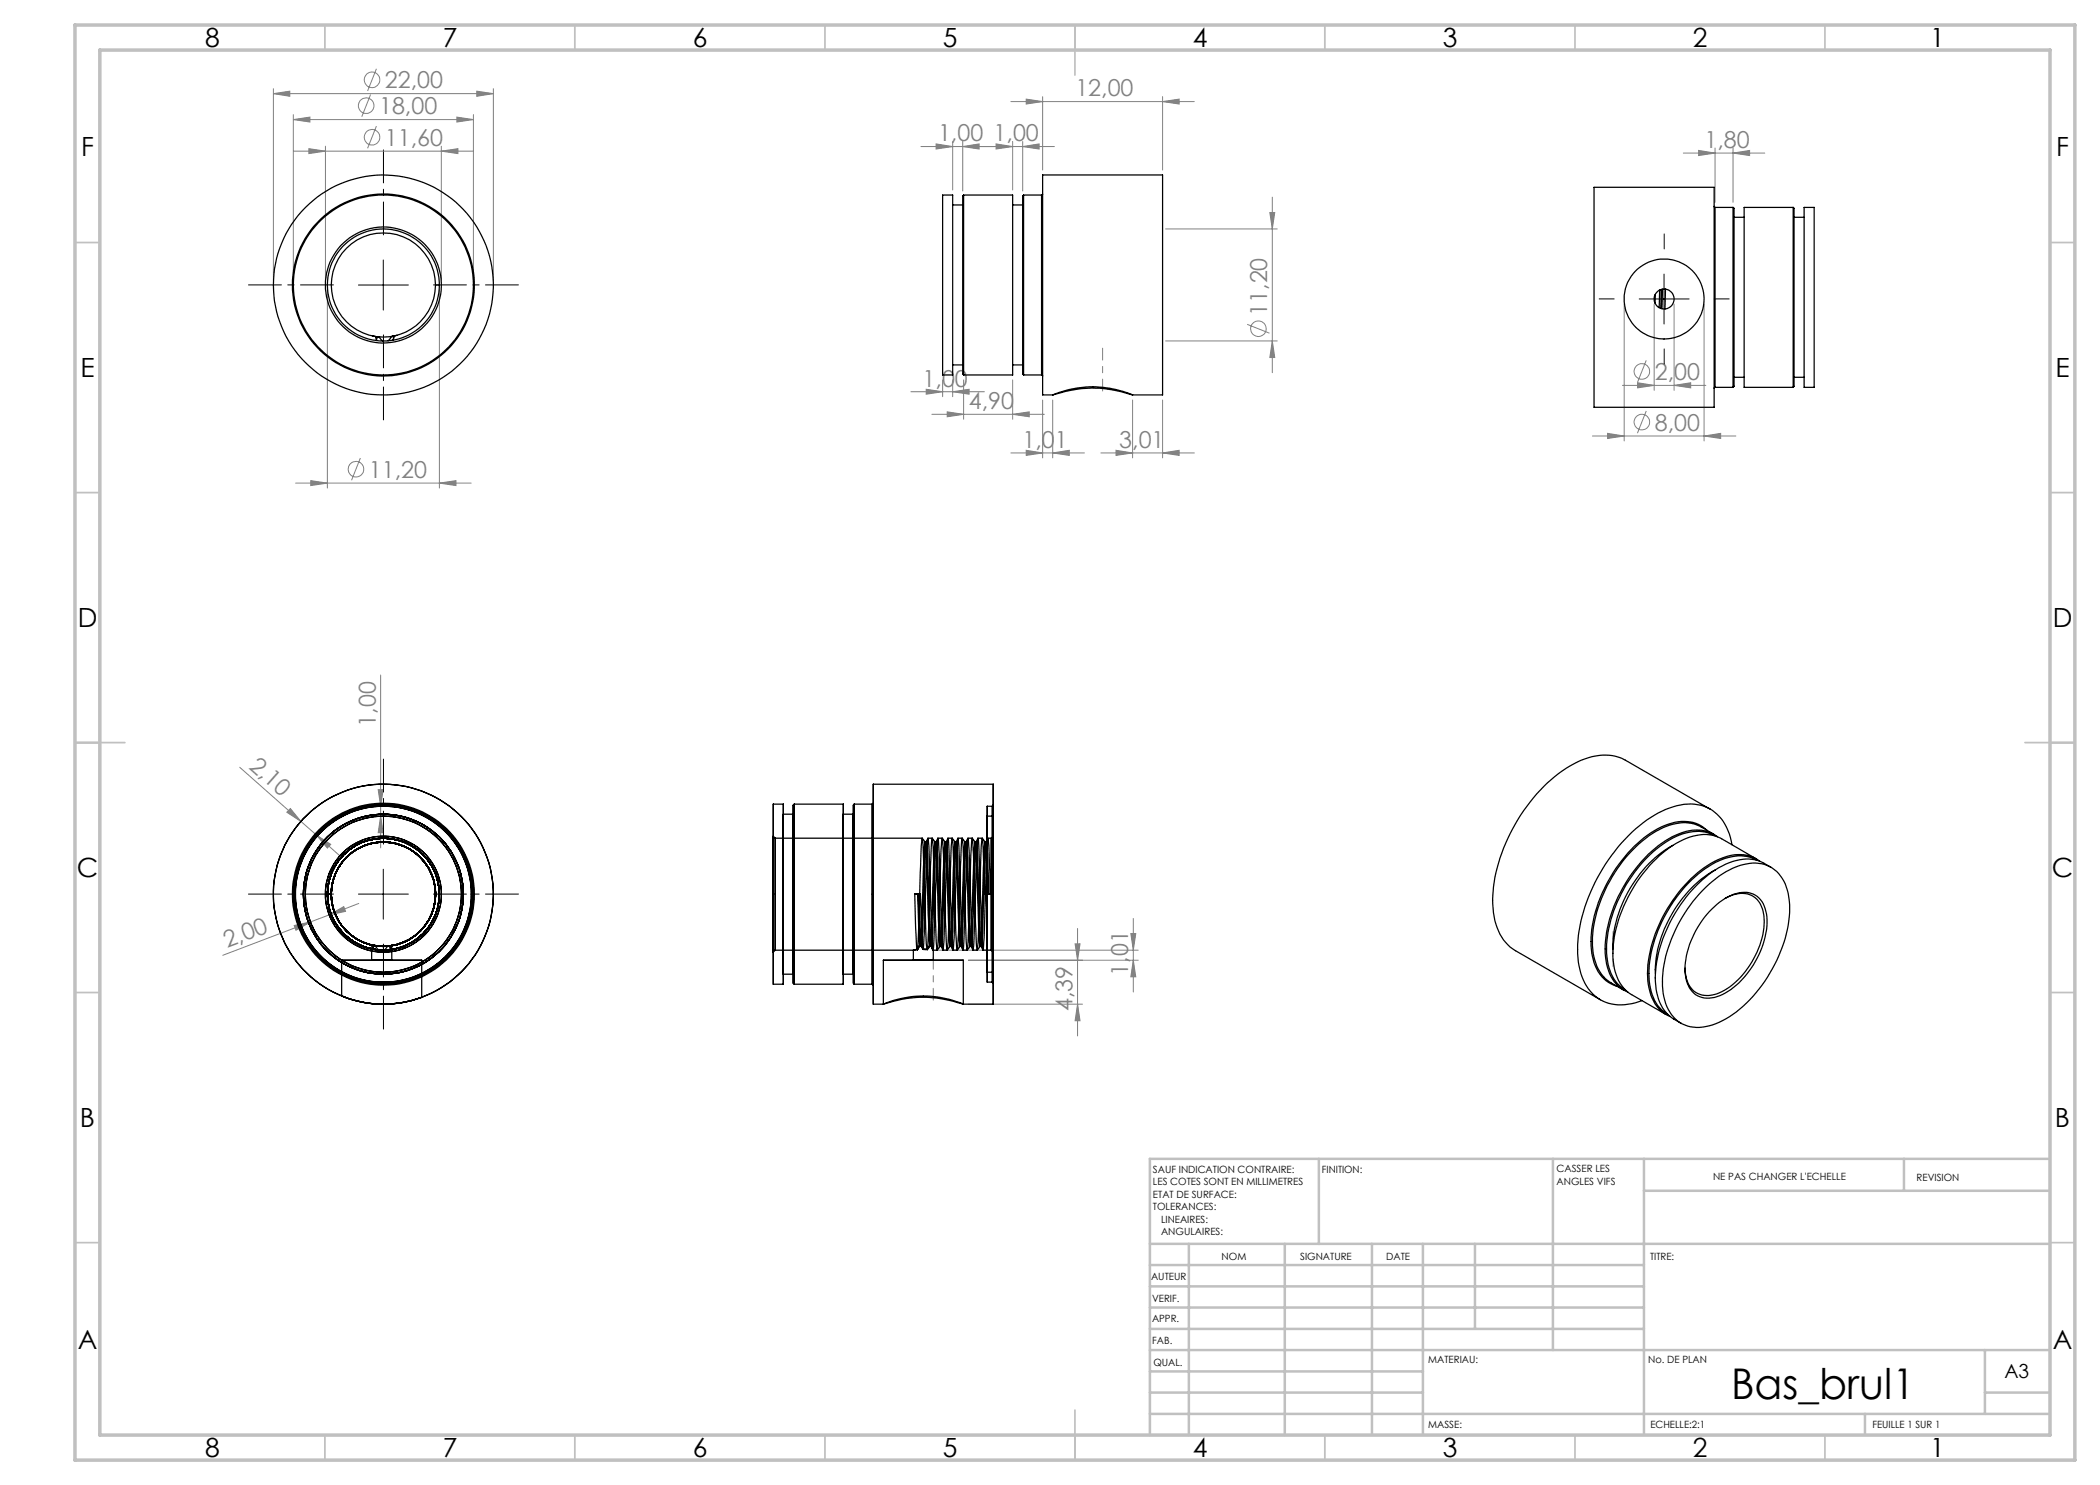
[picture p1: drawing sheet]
<svg xmlns="http://www.w3.org/2000/svg" width="420mm" height="297mm" viewBox="0 0 420 297" stroke-linecap="round" stroke-linejoin="round" font-family="sans-serif">
<g fill="none" stroke="#808080" stroke-width=".2">
<path d="M54.7 18.7l3.3-.5v1.1zM54.7 17.7v38.3M54.7 18.7h44M74.1 18.9l-1.7 4.5M75.3 13.8l-1.8 4.4M95.4 18.2l3.3 .5-3.3 .6zM98.7 17.7v38.3M205.2 19.8l3.3 .5-3.3 .5zM208.5 19.3v14.7M232.5 19.3v14.7M58.7 23.9l3.3-.5v1zM58.7 22.9v33.1"/>
<path d="M58.7 23.9h36M58.7 30.2h35.9M61.8 29.7l3.3 .5-3.3 .5zM65.1 29.2v26.8M75.3 25.2l-1.8 4.5M88.3 30.2l3.3-.5v1zM88.3 29.2v26.8M91.4 23.4l3.3 .5-3.3 .5zM94.7 22.9v33.1M184.2 29.3h26.7M187.2 28.8l3.3 .5-3.3 .5zM190.5 28.3v9.7"/>
<path d="M192.5 29.3l3.3-.5v1zM192.5 28.3v9.9M199.2 28.8l3.3 .5-3.3 .5zM202.2 20.3h36.7M202.5 28.3v9.7M204.5 29.3l3.3-.5v1zM204.5 28.3v9.9M232.5 20.3l3.3-.5v1zM254.5 39.4v35.1M336.7 30.6h16.3M339.7 30.1l3.3 .5-3.3 .5zM343 29.6v10.9"/>
<path d="M346.6 30.6l3.3-.5v1zM346.6 29.6v10.9M65.5 58v39.6M87.9 58v39.6M233.1 45.8h22.3M254 42.5h1l-.5 3.3zM182.2 78.3h14.7M185.2 77.9l3.3 .4-3.3 .5zM188.5 76v3.3M190.5 78.3l3.3-.4v.9zM190.5 76v3.3M192.7 76v7.9"/>
<path d="M202.5 76v7.9M233.1 68.2h22.3M249.4 64.9l4.5 1.7M254.5 68.2l.5 3.3h-1zM324.5 77.1h16.7M324.8 60.8v27.4M327.5 76.5l3.3 .6-3.3 .5zM329.2 72.1l-1.7 4.4M330.8 60.8v17.3M334.8 77.1l3.3-.6v1.1zM334.8 60.8v17.3M340.8 60.8v27.4"/>
<path d="M59.1 96.6h35.1M62.2 96.1l3.3 .5-3.3 .5zM72.1 91.6l-1.8 4.5M87.9 96.6l3.3-.5v1zM186.4 82.9h22.5M189.4 82.4l3.3 .5-3.3 .5zM202.2 90.6h14.7M202.5 82.9l3.3-.5v1zM205.2 90.1l3.3 .5-3.3 .5zM208.5 80v11.6M210.5 90.6l3.4-.5v1zM210.5 80v11.6"/>
<path d="M220.2 90.6h18.7M223.2 90.1l3.3 .5-3.3 .5zM226.5 80v11.6M232.5 90.6l3.3-.5v1zM232.5 80v11.6M318.5 87.2h28.7M321.5 86.7l3.3 .5-3.3 .5zM329.2 82.2l-1.7 4.4M340.8 87.2l3.3-.5v1zM76.1 135v34.6M47.9 153.5l12.3 10.8M75.6 157.9h1l-.5 3.4z"/>
<path d="M58.1 161.7l2.1 2.6-2.8-1.8zM59.5 165h.1M60.2 164.3l3.1 2.7M62.7 167.8h.1M63.3 167l2.8 1.9-.6 .7zM63.3 167l4.8 4.3M75.1 163.2h.6M75.1 161.3h.6M76.1 163.2l.5 3.3h-1zM58.8 185.1l3.3-.7-2.9 1.7zM62.4 185.3h.1M65.8 183l3-1.7 .3 1z"/>
<path d="M65.8 183l-21.2 8.1M66.2 183.9h.1M71.8 180.7l-6 2.3M187.6 190h40M193.7 192h33.9M215 188.8h1l-.5 3.2zM215.5 185.7v21.5M226.2 186.7h1l-.5 3.3zM226.7 192l.5 3.4h-1zM226.7 183.7v14.7M193.7 200.8h22.8M215.5 200.8l.5 3.3h-1z"/>
<circle cx="74.4" cy="16" r="1.55"/>
<circle cx="73.2" cy="21.1" r="1.56"/>
<circle cx="74.4" cy="27.5" r="1.56"/>
<circle cx="251.7" cy="65.8" r="1.56"/>
<circle cx="328.4" cy="74.3" r="1.55"/>
<circle cx="71.2" cy="93.8" r="1.56"/>
<circle cx="328.4" cy="84.4" r="1.55"/>
</g>
<path d="M322.8 59.8h-3M332.8 49.8v-3M342.8 59.8h3M332.8 69.8v3" fill="none" stroke="#000" stroke-width=".2" stroke-dasharray="30.5 1.3 1.3 1.3"/>
<path d="M66.7 57h-17M76.7 47v-17M86.7 57h17M76.7 67v17M66.7 178.8h-17M76.7 168.8v-17M86.7 178.8h17M76.7 188.8v17" fill="none" stroke="#000" stroke-width=".2" stroke-dasharray="30.5 1.3 1.3 1.3" stroke-dashoffset="23.9"/>
<path d="M71.7 57h10M76.7 52v10M327.8 59.8h10M332.8 54.8v10M71.7 178.8h10M76.7 173.8v10" fill="none" stroke="#000" stroke-width=".2"/>
<g fill="none" stroke="#c0c0c0" stroke-width=".35">
<path d="M65 5v5M115 5v5M165 5v5M215 5v10M265 5v5M315 5v5M365 5v5M15 48.5h5M410 48.5h5M15 98.5h5M410 98.5h5M15 148.5h10"/>
<path d="M405 148.5h10M15 198.5h5M410 198.5h5M15 248.5h5M410 248.5h5M65 287v5M115 287v5M165 287v5M215 282v10M265 287v5M315 287v5M365 287v5"/>
</g>
<g fill="none" stroke="#c0c0c0" stroke-width=".5">
<path d="M263.8 231.8v17M310.6 231.8v38.2M328.8 231.8v55.2M328.8 238.2h81.2M380.8 231.8v6.4M410 231.8h-180v55.2M230 248.8h180M230 257.3h98.8M230 253h98.8M237.8 248.8v38.2M257 248.8v38.2M274.4 248.8v38.2"/>
<path d="M284.6 248.8v38.2M295 248.8v17M230 265.8h98.8M230 261.5h98.8M230 278.5h54.6M230 274.3h54.6M230 270h180M397 278.5h13M397 270v12.8M230 282.8h180M373 282.8v4.2"/>
</g>
<path d="M15 5h400v287h-400zM20 10h390v277h-390z" fill="none" stroke="#c0c0c0" stroke-width=".7"/>
<path d="M220.5 78.2v-8.6M186.7 200v-8.5" fill="none" stroke="#808080" stroke-width=".2" stroke-dasharray="30.5 1.3 1.3 1.3" stroke-dashoffset="28.1"/>
<path d="M322.6 193.3v-7" fill="none" stroke="#808080" stroke-width=".2" stroke-dasharray="30.5 1.3 1.3 1.3" stroke-dashoffset="28.9"/>
<g fill="#808080">
<path d="M63.3 167l2.8 1.9-.6 .7zM58.1 161.7l2.1 2.6-2.8-1.8z"/>
<path d="M232.5 20.3l3.3-.5v1zM205.2 19.8l3.3 .5-3.3 .5zM192.5 29.3l3.3-.5v1zM187.2 28.8l3.3 .5-3.3 .5zM204.5 29.3l3.3-.5v1zM199.2 28.8l3.3 .5-3.3 .5zM346.6 30.6l3.3-.5v1zM339.7 30.1l3.3 .5-3.3 .5z"/>
<path d="M54.7 18.7l3.3-.5v1.1zM95.4 18.2l3.3 .5-3.3 .6zM58.7 23.9l3.3-.5v1zM91.4 23.4l3.3 .5-3.3 .5zM61.8 29.7l3.3 .5-3.3 .5zM88.3 30.2l3.3-.5v1zM62.2 96.1l3.3 .5-3.3 .5zM87.9 96.6l3.3-.5v1zM223.2 90.1l3.3 .5-3.3 .5zM232.5 90.6l3.3-.5v1zM205.2 90.1l3.3 .5-3.3 .5zM210.5 90.6l3.4-.5v1zM189.4 82.4l3.3 .5-3.3 .5zM202.5 82.9l3.3-.5v1zM185.2 77.9l3.3 .4-3.3 .5zM190.5 78.3l3.3-.4v.9zM321.5 86.7l3.3 .5-3.3 .5zM340.8 87.2l3.3-.5v1zM327.5 76.5l3.3 .6-3.3 .5zM334.8 77.1l3.3-.6v1.1z"/>
<path d="M65.8 183l3-1.7 .3 1zM58.8 185.1l3.3-.7-2.9 1.7z"/>
<path d="M254.5 68.2l.5 3.3h-1zM254 42.5h1l-.5 3.3zM76.1 163.2l.5 3.3h-1zM75.6 157.9h1l-.5 3.4zM215.5 200.8l.5 3.3h-1zM215 188.8h1l-.5 3.2zM226.7 192l.5 3.4h-1zM226.2 186.7h1l-.5 3.3z"/>
</g>
<g fill="none" stroke="#000" stroke-width=".25">
<path d="M188.5 39h2v36h-2zM192.7 39h9.8v36h-9.8M192.7 39v36M192.7 39l-.2 .2v35.6l.2 .2M204.7 39v36M204.7 39l-.2 .2v35.6l.2 .2M204.7 39h3.6M208.3 39v36M208.5 38.8l-.2 .2M318.8 37.5h24v44h-24zM87.1 57a10.5 10.5 0 0 1-8.2 10.2l-.3 .8M87.1 57a10.4 10.4 0 0 0-9.9-10.4 10.4 10.4 0 0 0-10.9 9.4 10.4 10.4 0 0 0 8.8 11.3l.3 .8"/>
<path d="M87.1 57h.8M190.5 41h2M202.5 41h2M331 58.9v1.7M331.9 58l-.1 3.5M332.2 57.9l-.1 3.8M332.5 57.9l-.1 3.8M333.1 57.8l-.1 4M342.8 41.3l.2 .2M343 41.5v36M343 41.5h3.6M346.6 41.5v36"/>
<path d="M346.6 41.5a1.63 1.63 0 0 1 .2 1.4v34.4l-.2 .2M346.8 43.5h2M358.6 41.5v36M358.6 41.5l.2 .2v35.6l-.2 .2M358.6 41.5h-9.8v36h9.8M358.8 43.5h2M360.8 41.5h2v36h-2zM74.5 67.2l1.1 .2M75.6 67.4l-.3 .5M75.6 67.4h.2l.7 .8M78.5 67.3h-.3l-.6 .9M78.5 67.3l.2 .3"/>
<path d="M79 67.1l-1 .2h-2.4M79.4 67.1l-.9 .2M190.5 73h2M202.5 73h2M204.7 75h3.6M208.3 75l.2 .2M210.5 79a20.4 20.4 0 0 1 16 0M210.5 79a24.2 24.2 0 0 1 15.7-.1l.3 .1M210.5 79h-2v-44h24v44h-6M343 77.5l-.2 .2M343 77.5h3.6M346.8 75.5h2"/>
<path d="M358.8 75.5h2M174.7 156.8v44zM174.7 156.8h23.9M198.6 156.8v44zM65.5 178.8h.1M65.5 178.8a11.2 11.2 0 0 0 8.8 11M65.5 178.8a11.2 11.2 0 0 0 9.3 11.1M65.5 178.8a11.2 11.2 0 0 1 15.9-10.2 11.2 11.2 0 0 1 2.5 18.7 11.2 11.2 0 0 1-18-5.6 11.2 11.2 0 0 1 12.8-13.8 11.2 11.2 0 0 1 7.2 17.4 11.2 11.2 0 0 1-18.9-.8 11.2 11.2 0 0 1 9.1-16.9 11.2 11.2 0 0 1 10.7 15.9 11.2 11.2 0 0 1-19 2.2 11.2 11.2 0 0 1 7-17.9 11.2 11.2 0 0 1 12.6 14.5 11.2 11.2 0 0 1-18.6 4.5 11.2 11.2 0 0 1 4.4-18.7 11.2 11.2 0 0 1 14.5 12.6 11.2 11.2 0 0 1-17.8 7 11.2 11.2 0 0 1 .3-18 11.2 11.2 0 0 1 17.1 5.7 11.2 11.2 0 0 1-10.5 14.6M65.5 178.8a11.2 11.2 0 0 1 15.9-10.2 11.2 11.2 0 0 1 2.5 18.7 11.2 11.2 0 0 1-18-5.6 11.2 11.2 0 0 1 12.8-13.8 11.2 11.2 0 0 1 7.2 17.4 11.2 11.2 0 0 1-18.9-.8 11.2 11.2 0 0 1 9.1-16.9 11.2 11.2 0 0 1 10.7 15.9 11.2 11.2 0 0 1-19 2.2 11.2 11.2 0 0 1 7-17.9 11.2 11.2 0 0 1 12.6 14.5 11.2 11.2 0 0 1-18.6 4.5 11.2 11.2 0 0 1 4.4-18.7 11.2 11.2 0 0 1 14.5 12.6 11.2 11.2 0 0 1-17.8 7 11.2 11.2 0 0 1 0-17.7 11.2 11.2 0 0 1 17.1 4.5 11.2 11.2 0 0 1-8.8 15.4M65.5 178.8h.8M66.3 178.8a10.3 10.3 0 0 0 8.2 10.2M66.3 178.8a10.4 10.4 0 0 1 14.8-9.4 10.4 10.4 0 0 1 2.3 17.4 10.4 10.4 0 0 1-16.8-5.3 10.4 10.4 0 0 1 11.9-12.9 10.4 10.4 0 0 1 6.7 16.3 10.4 10.4 0 0 1-17.5-.8 10.4 10.4 0 0 1 7.5-15.6 10.4 10.4 0 0 1 11.5 13 10.4 10.4 0 0 1-16.4 5.6 10.4 10.4 0 0 1 1.6-17.5 10.4 10.4 0 0 1 15.2 8.8 10.4 10.4 0 0 1-14.4 10.1 10.4 10.4 0 0 1-3.1-17.3 10.4 10.4 0 0 1 17 4.5 10.4 10.4 0 0 1-11.3 13.5 10.4 10.4 0 0 1-7.3-16.1 10.4 10.4 0 0 1 17.6 .3 10.4 10.4 0 0 1-7.8 15.8"/>
<path d="M154.7 167.2l.3 .4h29.4l.6 .8h.3M154.7 160.8v36zM154.7 167.2v23.2zM154.7 160.8h2M155 167.6v22.4zM156.7 162.8v32zM156.7 160.8v36zM156.7 162.8h1.9M158.6 161v35.6zM158.6 162.8v32zM158.9 160.8v36zM168.7 162.8v32z"/>
<path d="M168.7 160.8v36zM168.7 160.8h-9.8l-.3 .2M168.7 162.8h2M170.7 161v35.6zM170.7 162.8v32zM170.9 160.8v36zM174.4 160.8v36zM174.7 160.7l-.2 .1h-3.6l-.2 .2M174.7 160.7v36.3zM183.5 178.8l.4 10.2M183.8 178.8l.4 10.3M185.6 167.7l-.4 .7"/>
<path d="M185.6 167.6h.8l.6 .8M188.4 167.6l-.8 .1-.3 .7h-.3M188.5 167.6l.5 .8h.3l.3-.7 .8-.1 .6 .8h.3M191.6 167.7l-.4 .7M191.6 167.6h.8l.6 .8M193.3 168.4h-.3M193.6 167.7l-.3 .7M193.6 167.6h.9l.6 .8M197.4 163.2v31.2zM197.4 161.3v35.1zM197.4 163.2h1.2M197.5 178.8l-.3-8.2-.2-2.2-.2 2.2-.5 15.6-.3 3.1-.2-3.1-.4-12.6-.4-5.2-.2 2.2-.6 16.5-.2 2.2-.3-5.2-.4-12.6-.3-3.1-.2 3.1-.6 16.4-.2 1.4-.2-2.2-.6-16.5-.2-2.2-.3 5.2-.4 12.6-.3 3.1-.2-3.1-.6-15.6-.2-2.2-.2 2.2-.6 16.5-.2 2.2-.3-5.2-.4-12.6-.3-3.1-.2 2.2-.7 18.6"/>
<path d="M197.6 167.7l-.4 .7h-.2l-.5-.8h-.9l-.3 .8h-.3M197.8 178.8l-.4-9-.1-1.4-.2 1.4-.6 17.3-.2 2.2-.3-3.1-.4-12.6-.3-5.2-.2 2.2-.6 17.3-.2 1.4-.2-1.4-.6-16.5-.2-3-.3 3-.4 12.7-.3 5.2-.2-1.4-.6-17.3-.2-2.2-.4 5.2-.4 12.6-.2 3.1-.3-3.1-.6-16.4-.1-1.4-.2 2.2-.6 17.3-.2 1.4-.4-5.2-.4-12.7-.2-3-.3 2.2-.4 13.5-.3 5.2M198.3 167.6v22.4zM198.5 161.3v35.1zM198.6 161v35.6zM198.6 163.2v31.2zM198.6 167.2v23.2zM198.6 167.2l-.3 .4h-.7M198.6 161l-.1 .3h-1.1M334.6 169.1a25.1 25.1 0 0 0-11.6 16l-.4 3.2v1.5M340.5 178.1a16 16 0 0 1 10.1-5.5 6.7 6.7 0 0 1 6.9 5.4 20.8 20.8 0 0 1-1.8 13.2 26 26 0 0 1-11.9 13.3 8.2 8.2 0 0 1-7.8 0 9.1 9.1 0 0 1-3.5-8.1 27.9 27.9 0 0 1 7.4-17.6zM341.4 166.1a7.3 7.3 0 0 0-7.8-1.3 22.9 22.9 0 0 0-10.9 9.7 25.3 25.3 0 0 0-4.4 16.1 7.5 7.5 0 0 0 5.1 6.7"/>
<path d="M342.1 161.9l-17-9.9a10 10 0 0 0-8.9 .1 30.5 30.5 0 0 0-13.7 13.7 28.9 28.9 0 0 0-3.8 16.8 9.8 9.8 0 0 0 4.4 7.5l17 9.9M342.8 166.9l-2.6-1.5a7.9 7.9 0 0 0-6.9-.1 24.2 24.2 0 0 0-11.3 10.9 23 23 0 0 0-3.2 15.1 7.6 7.6 0 0 0 3.4 5.3l2.6 1.4M342.9 167.1a7.7 7.7 0 0 0-7-.1 24.8 24.8 0 0 0-12 12.5 21.5 21.5 0 0 0-2.3 13.3 7.5 7.5 0 0 0 3.4 5.2M343.1 174a24.7 24.7 0 0 0-11.4 15.2 19.8 19.8 0 0 0-.6 5.5M343.5 167.4a7.4 7.4 0 0 0-7.7-.6 24.1 24.1 0 0 0-11.7 11.7 22.7 22.7 0 0 0-2.8 14.3 7.3 7.3 0 0 0 4.3 5.6M345.1 179.7a5.1 5.1 0 0 1 6.3 .2 7.6 7.6 0 0 1 1.3 6.4 17.5 17.5 0 0 1-8.3 12 4.7 4.7 0 0 1-6.2-.7 6.4 6.4 0 0 1-1.2-4M346.4 168.9a9.1 9.1 0 0 0-5.7-7.7 11 11 0 0 0-8.3 1 31 31 0 0 0-12.9 13.4 29.1 29.1 0 0 0-3.8 16.8 9.7 9.7 0 0 0 4.8 7.8 9.9 9.9 0 0 0 7.9-.1M351.2 171.8l-6.9-4.1a8.5 8.5 0 0 0-8.3 .6 27.7 27.7 0 0 0-12.5 16.4 16.2 16.2 0 0 0 .2 11.5l1.1 1.5 .8 .8 7.6 4.4M351.4 172a8 8 0 0 0-7.7 .2 25.9 25.9 0 0 0-12.1 14 20.1 20.1 0 0 0-1.4 12.1 7 7 0 0 0 3.4 4.6M352 172.3a7.4 7.4 0 0 0-7.7-.6 24.1 24.1 0 0 0-11.3 10.9 24 24 0 0 0-3.3 14.4 7.4 7.4 0 0 0 4.3 6.3M354.2 173.5a8.3 8.3 0 0 0-9-.7 26.2 26.2 0 0 0-11.9 13.3 20.2 20.2 0 0 0-1.8 13.1 7.7 7.7 0 0 0 4.7 5.4M68.3 199.2a22.2 22.2 0 0 0 16 .3 22 22 0 0 1-15.7-.2z"/>
<path d="M68.3 192h16zM68.3 192v7.2M74.3 189.8h.2M74.3 192h4.1zM74.3 189.8v2.2M74.4 189.1a10.5 10.5 0 0 1-5.9-16.7 10.5 10.5 0 0 1 17.6 1.9 10.5 10.5 0 0 1-9.4 15 10.5 10.5 0 0 1-9.5-14.9 10.5 10.5 0 0 1 17.5-2.3 10.5 10.5 0 0 1-5.3 16.8 10.5 10.5 0 0 1-13-11.8 10.5 10.5 0 0 1 16.2-6.8 10.5 10.5 0 0 1-.7 17.6 10.4 10.4 0 0 1-15.6-8.1 10.4 10.4 0 0 1 13.9-10.8 10.4 10.4 0 0 1 3.9 17.2 10.4 10.4 0 0 1-17.2-3.8 10.4 10.4 0 0 1 10.7-14 10.4 10.4 0 0 1 8.1 15.7 10.4 10.4 0 0 1-17.8 .5 10.4 10.4 0 0 1 7.8-16.1 10.4 10.4 0 0 1 10.6 14.3 10.5 10.5 0 0 1-8.8 6.5M74.4 189.1l-.1 .7M74.5 189.8a11.2 11.2 0 0 1-7-17.4 11.2 11.2 0 0 1 18.8 .7 11.2 11.2 0 0 1-8.3 16.9M74.5 189l-.1 .1M74.5 189l.3 .9M74.8 189.9l1.3 .1h1.9M74.8 189.1l.3 .1"/>
<path d="M74.8 189.1a10.4 10.4 0 0 1-6.8-16.1 10.4 10.4 0 0 1 17.4 .2 10.4 10.4 0 0 1-7.2 15.9M74.8 189.1l-.3 .7M75.1 189.2l.6 .8M75.1 189.2a10.5 10.5 0 0 1-7.2-16.1 10.5 10.5 0 0 1 17.6 0 10.5 10.5 0 0 1-7.2 16.1M75.7 190h1.1M77.5 189.3l-.7 .7M77.8 189.2l.4 .7M77.8 189.2l-.3 .1M78.2 189.1l.1 .1M78.2 189.1l-.2 .9M78.3 189.2l.1 .7M78.4 189.9a11.2 11.2 0 0 0 7.4-17.4 11.2 11.2 0 0 0-18.9 .8 11.2 11.2 0 0 0 8.8 16.7"/>
<path d="M78.4 189.9h-.2M78.4 189.9v2.1M84.3 192v7.5M154.7 196.8h2M156.7 194.8h1.9M158.6 196.6l.3 .2h9.8M168.7 194.8h2M170.7 196.6l.2 .2h3.6l.2 .2M176.7 192h16zM176.7 192v8.8h-2M182.7 192h4zM182.7 190v2"/>
<path d="M182.7 190h-27.7l-.3 .4M183.4 189.9l-.7 .1h.8M183.7 189.7l-.2 .2M183.9 189l.3 .1M183.9 189l-.5 .9M184.1 189.1l.2 .1M184.1 189.1l-.6 .9M184.2 189.1l.3 .7M184.3 189.2l.6-15.6 .4-5.2 .2 1.4 .7 19.4M184.3 189.2l.3 .7M184.5 189.8h.9M184.5 189.8l-.4-11h-1.1l.4 11.1"/>
<path d="M184.6 189.9l.6-16.7 .4-5.6 .2 2.4 .7 20M184.6 189.9h.9M185.4 189.8l-.8-19.8-.2-2.4-.2 2.4-.7 20M185.5 189.9l.6-16.7 .3-5.6 .2 1.6 .6 18.5 .2 2.3 .2-1.5 .6-18.5 .2-2.4 .3 3.3 .4 13.6 .3 5.5 .3-2.3 .6-18.5 .1-1.6 .2 1.6 .6 17.6 .2 3.2 .3-3.2 .4-13.6 .3-5.5v-.1l.2 1.6 .6 18.5 .2 2.3 .4-5.5 .4-13.6 .1-2.9 .2-.4v.1l.6 16.8 .3 5.5 .3-2.3 .6-18.5 .1-1.6 .2 1.6 .3 9.6h1.2l-.3-9.6-.2-1.6-.2 1.6-.6 18.5-.2 2.3-.3-4.3-.4-12.5-.3-5.6-.2 1.6-.6 18.5-.2 2.3-.2-2.3-.8-20v-.1l-.1 .4-.2 2.9-.4 13.6-.3 5.5-.2-2.3-.4-13.1-.4-6.9v-.1l-.2 1.6-.6 18.5-.2 2.3-.3-3.2-.5-17.6-.2-1.6-.1 .1-.7 20-.2 2.3-.4-5.5-.3-13.6-.3-3.3-.3 3.3-.5 17.6-.2 1.5M186 189.1l.2 .1M186 189.1l-.4-6.3-.4-12.2-.2-2.2-.3 5.2-.6 15.5M186 189.1l-.6 .7M186.1 189.2l.2 .1M186.1 189.2l-.6 .7M186.2 189.2l.3 .7M186.2 189.2l.3 .8M186.3 189.3l.3 .7"/>
<path d="M186.5 190h.1M186.7 190v2M188.2 189.3l.4 .7M188.3 189.3h-.3l-.6 .7h-.8M190 189.3h.3M190 189.3l-.6 .7h-.8M190.3 189.3l.3 .7M190.6 190h.8M192.3 189.3l.3 .7M192.3 189.3h-.3l-.5 .7M192.7 192v8.8h5.9M194.2 189.3l.4 .7"/>
<path d="M194.3 189.3h-.3l-.6 .7h-.8M196.3 189.3l.3 .7M196.3 189.3h-.3l-.6 .7h-.8M196.6 190h1.7l.3 .4M197.4 194.4h1.2M197.4 196.4h1.1l.1 .2M341.8 182.3a10.6 10.6 0 0 1 7-3.8 4.3 4.3 0 0 1 4.4 3.7 14.8 14.8 0 0 1-2.2 10.1 14.6 14.6 0 0 1-8.1 7.2 4.4 4.4 0 0 1-5.7-3.9 15.9 15.9 0 0 1 3.2-11.5zM176.7 200.8a20.4 20.4 0 0 1 16 0 23.8 23.8 0 0 0-16 0z"/>
<circle cx="76.7" cy="57" r="18"/>
<circle cx="76.7" cy="57" r="11.2"/>
<circle cx="76.7" cy="57" r="22"/>
<circle cx="76.7" cy="57" r="18.2"/>
<circle cx="76.7" cy="57" r="11.6"/>
<circle cx="332.8" cy="59.8" r="2"/>
<circle cx="332.8" cy="59.8" r="8"/>
<circle cx="76.7" cy="178.8" r="17.6"/>
<circle cx="76.7" cy="178.8" r="22"/>
<circle cx="76.7" cy="178.8" r="16"/>
<circle cx="76.7" cy="178.8" r="11.2"/>
<circle cx="76.7" cy="178.8" r="17.8"/>
<circle cx="76.7" cy="178.8" r="11.6"/>
<circle cx="76.7" cy="178.8" r="18"/>
<circle cx="76.7" cy="178.8" r="18.2"/>
<circle cx="76.7" cy="178.8" r="15.6"/>
</g>
<text font-size="8.5" x="346.2" y="279.7">Bas_brul1</text>
<g font-size="5.3">
<text x="41" y="9.5">8</text>
<text x="88.5" y="9.5">7</text>
<text x="138.5" y="9.5">6</text>
<text x="188.5" y="9.5">5</text>
<text x="238.5" y="9.5">4</text>
<text x="288.5" y="9.5">3</text>
<text x="338.5" y="9.5">2</text>
<text x="386" y="9.5">1</text>
<text x="16.2" y="31.2">F</text>
<text x="411.2" y="31.2">F</text>
<text x="16.1" y="75.5">E</text>
<text x="411.1" y="75.5">E</text>
<text x="15.5" y="125.5">D</text>
<text x="410.5" y="125.5">D</text>
<text x="15.4" y="175.5">C</text>
<text x="410.4" y="175.5">C</text>
<text x="16" y="225.5">B</text>
<text x="411" y="225.5">B</text>
<text x="15.5" y="269.7">A</text>
<text x="410.5" y="269.7">A</text>
<text x="41" y="291.5">8</text>
<text x="88.5" y="291.5">7</text>
<text x="138.5" y="291.5">6</text>
<text x="188.5" y="291.5">5</text>
<text x="238.5" y="291.5">4</text>
<text x="288.5" y="291.5">3</text>
<text x="338.5" y="291.5">2</text>
<text x="386" y="291.5">1</text>
</g>
<g font-size="4.7" fill="#808080">
<text x="77" y="17.7">22,00</text>
<text x="75.8" y="22.8">18,00</text>
<text x="215.1" y="19.3">12,00</text>
<text x="77" y="29.1">11,60</text>
<text x="187.6" y="28.3">1,00 1,00</text>
<text x="340.9" y="29.6">1,80</text>
<text x="253.4" y="63.2" transform="rotate(-90 253.4 63.2)">11,20</text>
<text x="184.5" y="77.3">1,00</text>
<text x="331" y="76">2,00</text>
<text x="193.8" y="81.8">4,90</text>
<text x="204.5" y="89.5">1,01</text>
<text x="223.9" y="89.5">3,01</text>
<text x="331" y="86.1">8,00</text>
<text x="73.8" y="95.5">11,20</text>
<text x="75.1" y="145.3" transform="rotate(-90 75.1 145.3)">1,00</text>
<text x="49.6" y="153.5" transform="rotate(41 49.6 153.5)">2,10</text>
<text x="45.4" y="189.7" transform="rotate(-21 45.4 189.7)">2,00</text>
<text x="225.7" y="195.1" transform="rotate(-90 225.7 195.1)">1,01</text>
<text x="214.5" y="202.3" transform="rotate(-90 214.5 202.3)">4,39</text>
</g>
<text font-size="3.9" x="400.9" y="275.5">A3</text>
<g font-size="2">
<text x="230.6" y="234.6">SAUF INDICATION CONTRAIRE:</text>
<text x="230.6" y="237.1">LES COTES SONT EN MILLIMETRES</text>
<text x="230.6" y="239.6">ETAT DE SURFACE:</text>
<text x="264.4" y="234.6">FINITION:</text>
<text x="311.3" y="234.5">CASSER LES</text>
<text x="311.3" y="237">ANGLES VIFS</text>
<text x="342.6" y="236">NE PAS CHANGER L'ECHELLE</text>
<text x="383.3" y="236.2">REVISION</text>
<text x="230.6" y="242.1">TOLERANCES:</text>
<text x="232.2" y="244.6">LINEAIRES:</text>
<text x="232.2" y="247.1">ANGULAIRES:</text>
<text x="244.3" y="252">NOM</text>
<text x="260" y="251.9">SIGNATURE</text>
<text x="277.2" y="251.9">DATE</text>
<text x="330" y="251.9">TITRE:</text>
<text x="230.2" y="256.1">AUTEUR</text>
<text x="230.4" y="260.3">VERIF.</text>
<text x="230.4" y="264.4">APPR.</text>
<text x="230.5" y="268.8">FAB.</text>
<text x="230.7" y="273.1">QUAL.</text>
<text x="285.7" y="272.5">MATERIAU:</text>
<text x="329.6" y="272.5">No. DE PLAN</text>
<text x="285.6" y="285.5">MASSE:</text>
<text x="330.1" y="285.6">ECHELLE:2:1</text>
<text x="374.5" y="285.6">FEUILLE 1 SUR 1</text>
</g>
</svg>
